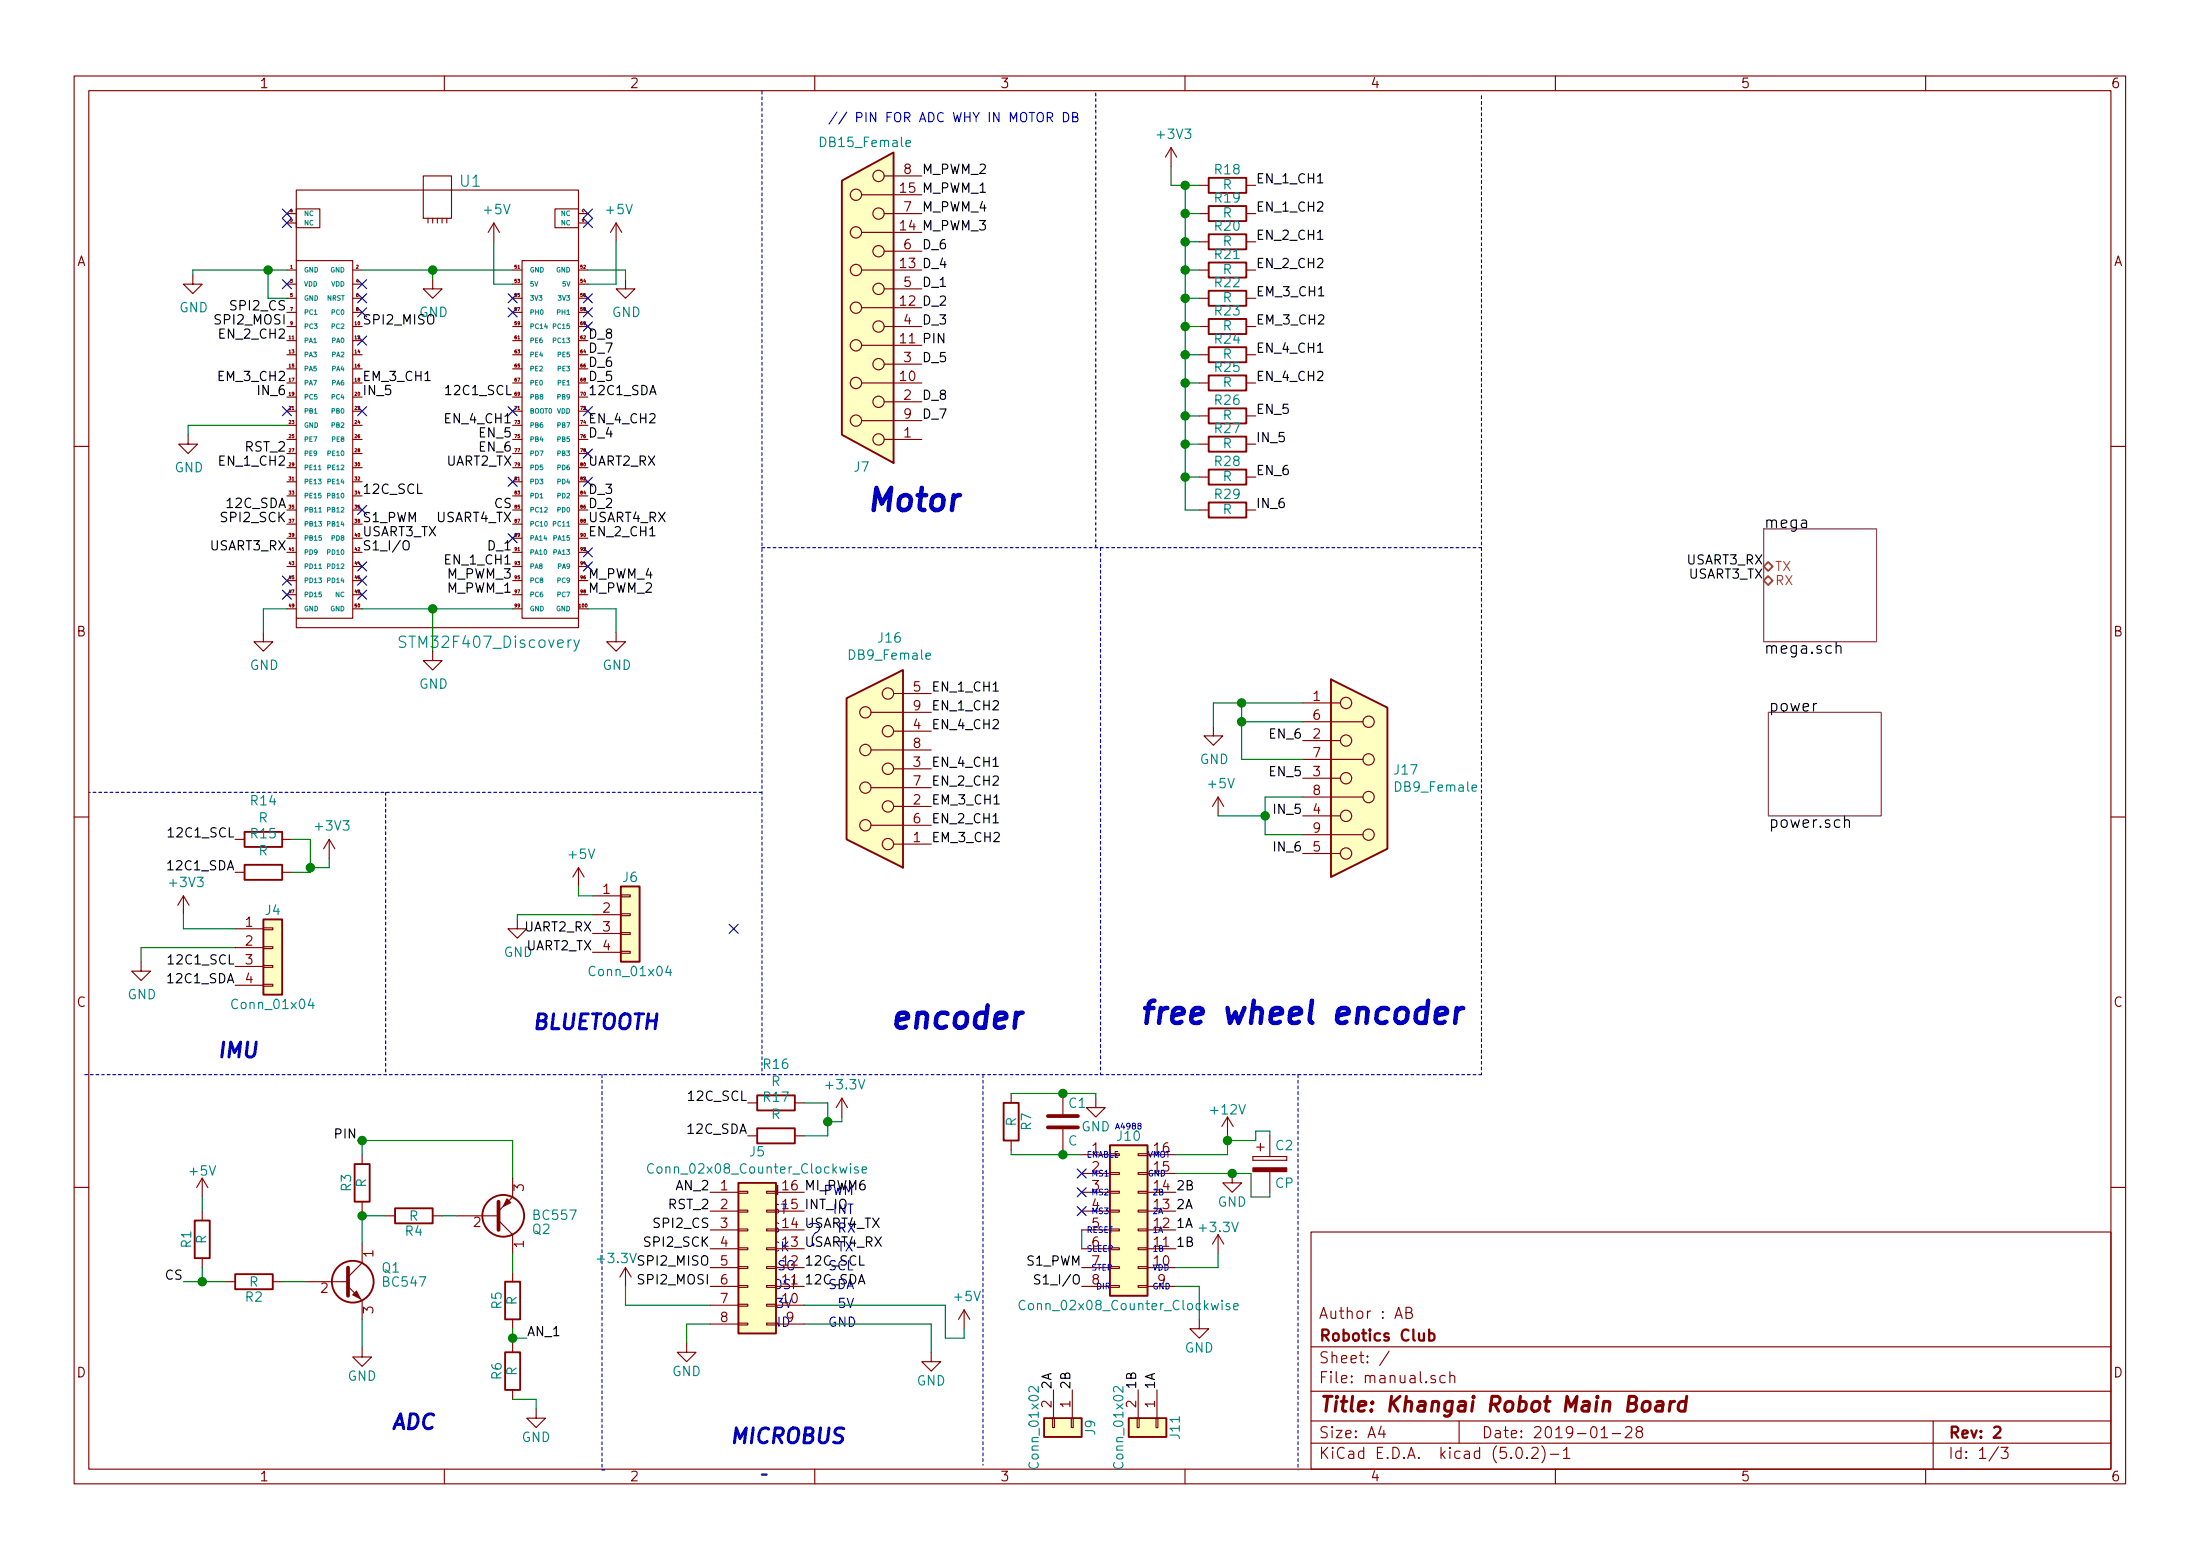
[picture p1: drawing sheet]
<svg xmlns="http://www.w3.org/2000/svg" width="297mm" height="210mm" viewBox="0 0 297 210" stroke-linecap="round" stroke-linejoin="round" font-family="sans-serif">
<g fill="none" stroke="#840000" stroke-width=".15">
<path d="M10 10.3h277v189.9h-277zM12 12.2h273v186.1h-273zM60 10.3v1.9M110 10.3v1.9M158.1 19.9l-.7 1.3M158.1 19.9v2.6M158.1 19.9l.8 1.3M160 10.3v1.9M210 10.3v1.9M260 10.3v1.9M26 37.1v1.2h1.3l-1.3 1.3-1.2-1.3h1.2M38.7 36.4h1.3"/>
<path d="M38.7 38.3h1.3M38.7 28.8h1.3M38.7 30.1h1.3M40 35.2h7.6v48.2h-7.6zM40 28.2h3.2v2.5h-3.2zM40 35.2v-9.6h38.1v9.6M47.6 36.4h1.3M47.6 38.3h1.3M57.1 23.7h3.9v5.8h-3.9zM57.8 29.5v.6M58.4 37.7v1.3h1.3l-1.3 1.3-1.3-1.3h1.3M58.4 29.5v.6"/>
<path d="M59.1 29.5v.6M59.7 29.5v.6M60.3 29.5v.6M66.7 30.1l-.8 1.3M66.7 30.1v2.5M66.7 30.1l.7 1.3M69.2 36.4h1.3M69.2 38.3h1.3M70.5 35.2h7.6v48.2h-7.6zM74.9 28.2h3.2v2.5h-3.2zM78.1 36.4h1.3M78.1 38.3h1.3"/>
<path d="M78.1 28.8h1.3M78.1 30.1h1.3M83.2 30.1l-.8 1.3M83.2 30.1v2.5M83.2 30.1l.7 1.3M84.5 37.7v1.3h1.2l-1.2 1.3-1.3-1.3h1.3M116.3 36.4h8.2M116.3 26.3h8.2M116.3 31.4h8.2M119.4 28.8h5.1M119.4 23.7h5.1M119.4 33.9h5.1"/>
<path d="M119.4 39h5.1M161.9 36.4h1.3M161.9 28.8h1.3M161.9 25h1.3M161.9 32.6h1.3M168.3 36.4h1.2M168.3 28.8h1.2M168.3 25h1.2M168.3 32.6h1.2M25.4 58.7v1.2h1.3l-1.3 1.3-1.3-1.3h1.3M38.7 44.1h1.3M38.7 46h1.3"/>
<path d="M38.7 47.9h1.3M38.7 49.8h1.3M38.7 51.7h1.3M38.7 53.6h1.3M38.7 55.5h1.3M38.7 57.4h1.3M38.7 59.3h1.3M38.7 40.3h1.3M38.7 42.2h1.3M47.6 44.1h1.3M47.6 46h1.3M47.6 47.9h1.3"/>
<path d="M47.6 49.8h1.3M47.6 51.7h1.3M47.6 53.6h1.3M47.6 55.5h1.3M47.6 57.4h1.3M47.6 59.3h1.3M47.6 40.3h1.3M47.6 42.2h1.3M69.2 44.1h1.3M69.2 46h1.3M69.2 47.9h1.3M69.2 49.8h1.3"/>
<path d="M69.2 51.7h1.3M69.2 53.6h1.3M69.2 55.5h1.3M69.2 57.4h1.3M69.2 59.3h1.3M69.2 40.3h1.3M69.2 42.2h1.3M78.1 44.1h1.3M78.1 46h1.3M78.1 47.9h1.3M78.1 49.8h1.3M78.1 51.7h1.3"/>
<path d="M78.1 53.6h1.3M78.1 55.5h1.3M78.1 57.4h1.3M78.1 59.3h1.3M78.1 40.3h1.3M78.1 42.2h1.3M116.3 51.7h8.2M116.3 41.5h8.2M116.3 46.6h8.2M116.3 56.8h8.2M119.4 44.1h5.1M119.4 59.3h5.1"/>
<path d="M119.4 49.1h5.1M119.4 54.2h5.1M161.9 44.1h1.3M161.9 47.9h1.3M161.9 51.7h1.3M161.9 40.3h1.3M161.9 56.1h1.3M161.9 59.9h1.3M168.3 44.1h1.2M168.3 47.9h1.2M168.3 51.7h1.2M168.3 40.3h1.2"/>
<path d="M168.3 56.1h1.2M168.3 59.9h1.2M10 60.2h2M38.7 61.2h1.3M38.7 63.1h1.3M38.7 65h1.3M38.7 66.9h1.3M38.7 68.8h1.3M38.7 70.7h1.3M38.7 72.6h1.3M38.7 74.5h1.3M38.7 76.4h1.3"/>
<path d="M38.7 78.4h1.3M47.6 61.2h1.3M47.6 63.1h1.3M47.6 65h1.3M47.6 66.9h1.3M47.6 68.8h1.3M47.6 70.7h1.3M47.6 72.6h1.3M47.6 74.5h1.3M47.6 76.4h1.3M47.6 78.4h1.3M69.2 61.2h1.3"/>
<path d="M69.2 63.1h1.3M69.2 65h1.3M69.2 66.9h1.3M69.2 68.8h1.3M69.2 70.7h1.3M69.2 72.6h1.3M69.2 74.5h1.3M69.2 76.4h1.3M69.2 78.4h1.3M78.1 61.2h1.3M78.1 63.1h1.3M78.1 65h1.3"/>
<path d="M78.1 66.9h1.3M78.1 68.8h1.3M78.1 70.7h1.3M78.1 72.6h1.3M78.1 74.5h1.3M78.1 76.4h1.3M78.1 78.4h1.3M161.9 68.8h1.3M161.9 64.4h1.3M168.3 68.8h1.2M168.3 64.4h1.2M285 60.2h2"/>
<path d="M35.6 85.3v1.3h1.2l-1.2 1.3-1.3-1.3h1.3M38.7 82.2h1.3M38.7 80.3h1.3M40 83.4v1.3h38.1v-1.3M47.6 82.2h1.3M47.6 80.3h1.3M58.4 87.9v1.2h1.3l-1.3 1.3-1.3-1.3h1.3M69.2 82.2h1.3M69.2 80.3h1.3M78.1 82.2h1.3M78.1 80.3h1.3M83.2 85.3v1.3h1.3l-1.3 1.3-1.3-1.3h1.3"/>
<path d="M117.6 96.1h8.1M120.6 93.6h5.1M120.6 98.7h5.1M163.8 98v1.3h1.3l-1.3 1.3-1.2-1.3h1.2M175.9 99.9h5.1M175.9 97.4h8.1M175.9 94.9h5.1M10 110.3h2M31.7 113.3h1.3M31.7 117.7h1.3M38.1 113.3h1.3M38.1 117.7h1.3"/>
<path d="M44.4 113.3l-.7 1.2M44.4 113.3v2.5M44.4 113.3l.8 1.2M78.1 117.1l-.8 1.3M78.1 117.1v2.5M78.1 117.1l.8 1.3M117.6 101.2h8.1M117.6 106.3h8.1M117.6 111.4h8.1M120.6 103.8h5.1M120.6 108.8h5.1M120.6 113.9h5.1"/>
<path d="M164.5 107.6v2.5M164.5 107.6l-.8 1.2M164.5 107.6l.7 1.2M175.9 115.2h5.1M175.9 112.6h8.1M175.9 110.1h5.1M175.9 107.6h8.1M175.9 105h5.1M175.9 102.5h8.1M285 110.3h2M19 129.8v1.3h1.3l-1.3 1.2-1.2-1.2h1.2M24.8 120.9l-.8 1.3"/>
<path d="M24.8 120.9v2.5M24.8 120.9l.7 1.3M31.7 125.3h3.9M31.7 127.9h3.9M31.7 130.4h3.9M31.7 133h3.9M35.6 132.8h1.2v.3h-1.2zM35.6 130.3h1.2v.3h-1.2zM35.6 127.8h1.2v.2h-1.2zM35.6 125.2h1.2v.3h-1.2zM69.8 124.1v1.2h1.3l-1.3 1.3-1.2-1.3h1.2M80 120.9h3.8"/>
<path d="M80 123.4h3.8M80 126h3.8M80 128.5h3.8M83.8 128.4h1.3v.2h-1.3zM83.8 125.9h1.3v.2h-1.3zM83.8 123.3h1.3v.3h-1.3zM83.8 120.8h1.3v.2h-1.3zM27.3 159v2.5M27.3 159l-.8 1.3M27.3 159l.8 1.3M48.9 155.8v1.3M69.2 159v2.5l-1.9 1.9"/>
<path d="M101 148.8h1.2M101 153.3h1.2M107.3 148.8h1.3M107.3 153.3h1.3M113.7 148.2l-.8 1.3M113.7 148.2v2.5M113.7 148.2l.7 1.3M136.5 147.6v1.2M136.5 153.9v1.3M143.5 147.6v2.8M143.5 152.4v2.8M146 155.8h3.9"/>
<path d="M146 158.4h3.9M148 148.2v1.3h1.2l-1.2 1.2-1.3-1.2h1.3M149.9 158.2h1.2v.3h-1.2zM153.7 158.2h1.2v.3h-1.2zM153.7 155.7h1.2v.3h-1.2zM154.9 155.8h3.8M154.9 158.4h3.8M165.7 150.7l-.7 1.3M165.7 150.7v2.6M165.7 150.7l.8 1.3M166.4 158.4v1.2h1.2l-1.2 1.3-1.3-1.3h1.3M169.2 156.1v.5z"/>
<path d="M169.2 156.6h4.5zM169.2 156.1h4.5zM169.7 154.8h1M170.2 154.3v1M171.4 153.3v2.8M171.4 158.1v2.8M173.7 156.1v.5zM10 160.2h2M27.3 163.4v1.3M27.3 169.8v1.3M30.5 173h1.2M36.8 173h1.3"/>
<path d="M41.3 173h5.7M47 173.6l1.9 1.9v2.5M48.9 167.9v2.5l-1.9 1.9M48.9 162.2v1.2M52.1 164.1h1.2M58.4 164.1h1.3M61.6 164.1h5.7M67.3 164.7l1.9 1.9v2.6M69.2 171.7v1.3M69.2 178v1.3M84.5 171.1l-.8 1.2M84.5 171.1v2.5"/>
<path d="M84.5 171.1l.7 1.2M95.9 171.1h3.8M95.9 168.5h3.8M95.9 166h3.8M95.9 163.4h3.8M95.9 160.9h3.8M95.9 173.6h3.8M95.9 176.1h3.8M95.9 178.7h3.8M99.7 178.6h1.3v.2h-1.3zM99.7 176h1.3v.3h-1.3zM99.7 173.5h1.3v.2h-1.3z"/>
<path d="M99.7 170.9h1.3v.3h-1.3zM99.7 168.4h1.3v.3h-1.3zM99.7 165.9h1.3v.2h-1.3zM99.7 163.3h1.3v.3h-1.3zM99.7 160.8h1.3v.2h-1.3zM104.8 171.1h3.8M104.8 168.5h3.8M104.8 166h3.8M104.8 163.4h3.8M104.8 160.9h3.8M104.8 173.6h3.8M104.8 176.1h3.8"/>
<path d="M104.8 178.7h3.8M130.2 176.8l-.8 1.2M130.2 176.8v2.5M130.2 176.8l.7 1.2M146 171.1h3.9M146 168.5h3.9M146 166h3.9M146 163.4h3.9M146 160.9h3.9M146 173.6h3.9M149.9 173.5h1.2v.2h-1.2zM149.9 170.9h1.2v.3h-1.2z"/>
<path d="M149.9 168.4h1.2v.3h-1.2zM149.9 165.9h1.2v.2h-1.2zM149.9 163.3h1.2v.3h-1.2zM149.9 160.8h1.2v.2h-1.2zM153.7 173.5h1.2v.2h-1.2zM153.7 170.9h1.2v.3h-1.2zM153.7 168.4h1.2v.3h-1.2zM153.7 165.9h1.2v.2h-1.2zM153.7 163.3h1.2v.3h-1.2zM153.7 160.8h1.2v.2h-1.2zM154.9 171.1h3.8M154.9 168.5h3.8"/>
<path d="M154.9 166h3.8M154.9 163.4h3.8M154.9 160.9h3.8M154.9 173.6h3.8M161.9 178v1.3h1.3l-1.3 1.3-1.2-1.3h1.2M164.5 166.6l-.8 1.3M164.5 166.6v2.6M164.5 166.6l.7 1.3M177 166.3h108v32h-108zM188.3 177.9l.5-1.5 .5 1.5M189.8 177.1h.5a.36 .36 0 0 0 .3-.3 .36 .36 0 0 0-.3-.4h-.5v1.5h.6a.4 .4 0 0 0 .3-.4 .4 .4 0 0 0-.4-.4M285 160.2h2"/>
<path d="M48.9 181.9v1.2h1.3l-1.3 1.3-1.3-1.3h1.3M60 198.3v1.9M69.2 181.2v1.3M69.2 187.6v1.2M72.4 190.1v1.3h1.3l-1.3 1.3-1.3-1.3h1.3M92.7 181.2v1.3h1.3l-1.3 1.3-1.3-1.3h1.3M110 198.3v1.9M125.7 182.5v1.3h1.3l-1.3 1.2-1.2-1.2h1.2M142.1 191.4h.3v1.3h-.3zM142.2 187.6v3.8M144.7 191.4h.2v1.3h-.2zM144.8 187.6v3.8"/>
<path d="M153.5 191.4h.3v1.3h-.3zM153.7 187.6v3.8M156.1 191.4h.2v1.3h-.2zM156.2 187.6v3.8M160 198.3v1.9M177 194.8h108M177 191.8h108M177 187.8h108M177 181.8h108M186.5 192.5l-.4 1h1M186.8 193v1M187.6 182.3l-1.3 2"/>
<path d="M193.8 185.7a.37 .37 0 0 0-.6 .1v.1a.54 .54 0 0 0 .6 .3v.3l-.2 .1-.4-.1M195.1 185.7a.48 .48 0 0 0-.6 0l-.1 .2 .1 .6a.48 .48 0 0 0 .6 0M195.8 185.7a.41 .41 0 0 1 .6 .1v.8M195.8 185.1v1.5M197 191.8v3M204.8 195.5a.35 .35 0 0 1 .4-.2 .35 .35 0 0 1 .3 .3 .78 .78 0 0 1-.4 1.2 .87 .87 0 0 1-.3-1.3zM206.2 196.7v.1l-.1-.1h.1v.1M206.8 195.5l.2-.2h.4a.41 .41 0 0 1 .2 .7l-.8 .8h.9M208.2 195.1a1.71 1.71 0 0 1 0 2.3M209.3 196.3h1.2M210 198.3v1.9M211.1 195.8l.3-.3 .1-.2v1.5"/>
<path d="M211.1 196.8h.9M216.2 194h.8M217.7 193.5h1.1M219.5 192.7l.2-.2h.3a.41 .41 0 0 1 .3 .7l-.9 .8h.9M221.2 193.2l-.3-.3 .3-.4a.47 .47 0 0 1 .6 .3l-.2 .3-.4 .1a.48 .48 0 0 0-.2 .7 .48 .48 0 0 0 .8-.2l-.1-.4-.2-.1M260 198.3v1.9M261 191.8v6.5M269.8 195.2l-1.2 2M270.2 195.3h.9l-.5 .6 .4 .1 .1 .2-.1 .5-.2 .1h-.4l-.2-.1"/>
<circle cx="115.6" cy="26.3" r=".76"/>
<circle cx="115.6" cy="36.4" r=".76"/>
<circle cx="115.6" cy="31.4" r=".76"/>
<circle cx="118.6" cy="33.9" r=".76"/>
<circle cx="118.6" cy="28.8" r=".76"/>
<circle cx="118.6" cy="39" r=".76"/>
<circle cx="118.6" cy="23.7" r=".76"/>
<circle cx="115.6" cy="46.6" r=".76"/>
<circle cx="115.6" cy="51.7" r=".76"/>
<circle cx="115.6" cy="41.5" r=".76"/>
<circle cx="115.6" cy="56.8" r=".76"/>
<circle cx="118.6" cy="49.1" r=".76"/>
<circle cx="118.6" cy="59.3" r=".76"/>
<circle cx="118.6" cy="44.1" r=".76"/>
<circle cx="118.6" cy="54.2" r=".76"/>
<circle cx="116.8" cy="96.1" r=".76"/>
<circle cx="119.9" cy="93.6" r=".76"/>
<circle cx="119.9" cy="98.7" r=".76"/>
<circle cx="181.7" cy="99.9" r=".76"/>
<circle cx="181.7" cy="94.9" r=".76"/>
<circle cx="184.8" cy="97.4" r=".76"/>
<circle cx="116.8" cy="101.2" r=".76"/>
<circle cx="116.8" cy="111.4" r=".76"/>
<circle cx="116.8" cy="106.3" r=".76"/>
<circle cx="119.9" cy="103.8" r=".76"/>
<circle cx="119.9" cy="113.9" r=".76"/>
<circle cx="119.9" cy="108.8" r=".76"/>
<circle cx="181.7" cy="105" r=".76"/>
<circle cx="181.7" cy="110.1" r=".76"/>
<circle cx="181.7" cy="115.2" r=".76"/>
<circle cx="184.8" cy="112.6" r=".76"/>
<circle cx="184.8" cy="102.5" r=".76"/>
<circle cx="184.8" cy="107.6" r=".76"/>
</g>
<path d="M193 179.4v1.5M193 180l.4-.1 .3 .3-.1 .6-.2 .1-.4-.1M269.2 192.7l.3-.2 .5 .1a.37 .37 0 0 1 0 .6l-.8 .8h.9" fill="none" stroke="#840000" stroke-width=".3"/>
<path d="M221.9 189.3a.51 .51 0 0 1 .5-.2 .51 .51 0 0 1 .4 .4v.6a.56 .56 0 0 1-.6 .4 .56 .56 0 0 1-.5-.4l.1-.6zM223.7 189.2l.2-.1 .6 .1 .1 .2-.2 1M224.5 189.6l-.2 .1h-.4a.4 .4 0 0 0-.4 .3 .4 .4 0 0 0 .2 .4h.5l.2-.1M225.6 189.1l-.2 1.3M226.1 189.1a.54 .54 0 0 0-.6 .4M227.6 189.2a.68 .68 0 0 0-1 .3v.6l.1 .2 .2 .1 .6-.1M227.7 188.4l-.2 2" fill="none" stroke="#840000" stroke-width=".41"/>
<path d="M43 63.4h.4M43.1 69.1h.3M43.1 76.7h.3" fill="none" stroke="#008484" stroke-width=".14"/>
<g fill="none" stroke="#008484" stroke-width=".15">
<path d="M122.3 19.3l.6-.1v-.2l-.4-.1-.2 .2 .1 .6h.5M77.5 86.4l.4 1M78.2 86.4l-.5 1.3-.2 .2M41.9 134.8l-.3 .9h.8M42.2 135.3v.8M90.2 130.3l-.3 .9h.8M90.5 130.8v.9M88.2 157.2a.52 .52 0 0 0-.6 0 .52 .52 0 0 0-.2 .6 .47 .47 0 0 0 .3 .5 .47 .47 0 0 0 .5-.1M115.8 157.5a.32 .32 0 0 0-.4 .2v.1l.3 .1 .2 .2-.2 .2h-.3M116.4 157.9l.6-.1-.1-.3h-.3l-.2 .2 .1 .6h.4M138.4 175.6a.52 .52 0 0 0-.6 0 .52 .52 0 0 0-.2 .6 .47 .47 0 0 0 .2 .5 .47 .47 0 0 0 .6-.1M166 176a.32 .32 0 0 0-.5 .1l.1 .2h.3l.2 .2-.2 .3-.4-.1"/>
<path d="M166.6 176.3l.6-.1-.1-.2-.3-.1-.2 .2v.6h.5M140.2 187.1v.8l-.7-.7-.2-.1-.3 .1-.1 .1v.3l.1 .2M151.6 187.1v.8l-.7-.7-.2-.1-.2 .1-.2 .1v.3l.2 .2"/>
</g>
<path d="M238.1 71.4h15.3v15.2h-15.3zM238.8 96.1h15.2v14h-15.2z" fill="none" stroke="#840084" stroke-width=".15"/>
<g fill="none" stroke="#000" stroke-width=".15">
<path d="M177.9 24.7h.7M177.9 32.3h.7M60.2 52.4l.3-.4v1.3M60.2 53.3h.7M177.9 47.5h.7M54.5 73.1a.42 .42 0 0 1 .7 0 .83 .83 0 0 1-.3 1.1h-.3a.93 .93 0 0 1-.1-1.1zM87.7 72.3h.7M134.1 93.3h.7M245.3 94.9a.37 .37 0 0 0-.4 .3M247.9 87.3a.41 .41 0 0 1 .7 0v.9M22.7 112.1l.4-.4v1.2M22.7 112.9h.7"/>
<path d="M134.1 111h.7M134.1 103.4h.7M249 110.8a.41 .41 0 0 1 .7 0v.9M249 110.1v1.6M22.7 129.2l.4-.4v1.3M22.7 130.1h.7M140.4 172.1l-.5-.1-.2 .3 .1 .3 .5 .1 .1 .2-.1 .3a.57 .57 0 0 1-.6 0"/>
</g>
<g fill="#ffffc2" stroke="#ffffc2" stroke-width=".14">
<path d="M35.6 124.1h2.5v10.1h-2.5z"/>
<path d="M83.8 119.6h2.6v10.2h-2.6z"/>
<path d="M113.7 24.4l6.9-3.8v41.9l-6.9-3.8z"/>
<path d="M149.9 154.6h5v20.3h-5z"/>
<path d="M141 191.4h5v2.5h-5z"/>
<path d="M152.4 191.4h5.1v2.5h-5.1z"/>
<path d="M114.3 94.2l7.6-3.8v26.7l-7.6-3.8z"/>
<path d="M179.7 91.7l7.6 3.8v19l-7.6 3.9z"/>
<path d="M99.7 159.6h5.1v20.4h-5.1z"/>
</g>
<g fill="none" stroke="#840000" stroke-width=".25">
<path d="M113.7 24.4l6.9-3.8v41.9l-6.9-3.8zM163.2 24h5.1v2h-5.1zM163.2 27.8h5.1v2h-5.1zM163.2 31.6h5.1v2h-5.1zM163.2 35.4h5.1v2.1h-5.1zM163.2 39.2h5.1v2.1h-5.1zM163.2 43h5.1v2.1h-5.1zM163.2 46.9h5.1v2h-5.1zM163.2 50.7h5.1v2h-5.1zM163.2 55.1h5.1v2h-5.1zM163.2 58.9h5.1v2.1h-5.1zM163.2 63.4h5.1v2h-5.1z"/>
<path d="M163.2 67.8h5.1v2h-5.1zM114.3 94.2l7.6-3.8v26.7l-7.6-3.8zM179.7 91.7l7.6 3.8v19l-7.6 3.9zM33 112.3h5.1v2h-5.1zM33 116.7h5.1v2h-5.1zM83.8 119.6h2.6v10.2h-2.6zM35.6 124.1h2.5v10.1h-2.5zM47.9 157.1h2v5.1h-2zM99.7 159.6h5.1v20.4h-5.1zM102.2 147.8h5.1v2.1h-5.1zM102.2 152.3h5.1v2h-5.1zM135.5 148.8h2v5.1h-2z"/>
<path d="M149.9 154.6h5v20.3h-5zM26.3 164.7h2v5.1h-2zM31.7 172h5.1v2h-5.1zM53.3 163.1h5.1v2h-5.1zM68.2 173h2v5h-2zM68.2 182.5h2v5.1h-2zM141 191.4h5v2.5h-5zM152.4 191.4h5.1v2.5h-5.1z"/>
<circle cx="47.6" cy="173" r="2.82"/>
<circle cx="67.9" cy="164.1" r="2.82"/>
</g>
<path d="M141.5 152.1h4M141.5 150.6h4M47 171.1v3.8M67.3 162.2v3.8" fill="none" stroke="#840000" stroke-width=".51"/>
<g fill="#840000" stroke="#840000" stroke-width=".15">
<path d="M47.6 174.7l.5-.5 .5 1.1z"/>
<path d="M68.5 161.8l.5 .5-1.1 .5z"/>
<path d="M169.2 157.6h4.5v.5h-4.5z"/>
</g>
<path d="M102.9 199h.6" fill="none" stroke="#000084" stroke-width=".3"/>
<g fill="none" stroke="#008400" stroke-width=".15">
<path d="M36.2 36.4v3.9M38.7 36.4h-12.7v.7M48.9 36.4h20.3M58.4 36.4v1.3M66.7 32.6v5.7h2.5M79.4 36.4h5.1v1.3M83.2 32.6v5.7h-3.8M158.1 22.5v2.5h3.8M160 36.4h1.9M160 25v43.8h1.9M160 32.6h1.9M160 28.8h1.9"/>
<path d="M38.7 57.4h-13.3v1.3M160 59.9h1.9M160 56.1h1.9M160 51.7h1.9M160 47.9h1.9M160 44.1h1.9M160 40.3h1.9M160 64.4h1.9M38.7 82.2h-3.1v3.1M48.9 82.2h20.3M58.4 82.2v5.7M79.4 82.2h3.8v3.1"/>
<path d="M167.6 94.9v7.6h8.3M167.6 97.4h8.3M175.9 94.9h-12.1v3.1M39.4 113.3h2.5v4.4h-2.5M44.4 115.8v1.3h-2.5M78.1 119.6v1.3h1.9M164.5 110.1h6.3M175.9 107.6h-5.1v5h5.1M24.8 123.4v1.9h6.9M31.7 127.9h-12.7v1.9M80 123.4h-10.2v.7M48.3 153.9h20.9v5.1"/>
<path d="M48.9 153.9v1.9M108.6 148.8h3.2v4.5h-3.2M113.7 150.7v.7h-1.9M136.5 155.2v.6h9.5M136.5 147.6h11.5v.6M143.5 155.2v.6M158.7 158.4h10.2v3.1h2.5v-.6M165.7 153.3v2.5h-7M171.4 153.3v-.7h-1.9v1.3h-3.8M24.8 173h5.7M27.3 161.5v1.9M27.3 171.1v1.9"/>
<path d="M38.1 173h3.2M48.9 163.4v4.5M48.9 178v3.9M48.9 164.1h3.2M59.7 164.1h1.9M69.2 169.2v2.5M69.2 179.3v1.9M84.5 173.6v2.5h11.4M95.9 178.7h-3.2v2.5M108.6 176.1h19v4.5h2.6v-1.3M108.6 178.7h17.1v3.8M146 166v2.5"/>
<path d="M158.7 173.6h3.2v4.4M164.5 169.2v1.9h-5.8M69.2 188.8h3.2v1.3M69.2 180.6h1.9"/>
</g>
<g fill="#008400" stroke="#008400" stroke-width=".25">
<circle cx="69.2" cy="180.6" r=".51"/>
<circle cx="27.3" cy="173" r=".51"/>
<circle cx="48.9" cy="164.1" r=".51"/>
<circle cx="48.9" cy="153.9" r=".51"/>
<circle cx="166.4" cy="158.4" r=".51"/>
<circle cx="165.7" cy="153.9" r=".51"/>
<circle cx="143.5" cy="147.6" r=".51"/>
<circle cx="143.5" cy="155.8" r=".51"/>
<circle cx="58.4" cy="36.4" r=".51"/>
<circle cx="36.2" cy="36.4" r=".51"/>
<circle cx="58.4" cy="82.2" r=".51"/>
<circle cx="111.8" cy="151.4" r=".51"/>
<circle cx="41.9" cy="117.1" r=".51"/>
<circle cx="170.8" cy="110.1" r=".51"/>
<circle cx="167.6" cy="94.9" r=".51"/>
<circle cx="167.6" cy="97.4" r=".51"/>
<circle cx="160" cy="25" r=".51"/>
<circle cx="160" cy="64.4" r=".51"/>
<circle cx="160" cy="59.9" r=".51"/>
<circle cx="160" cy="56.1" r=".51"/>
<circle cx="160" cy="51.7" r=".51"/>
<circle cx="160" cy="47.9" r=".51"/>
<circle cx="160" cy="44.1" r=".51"/>
<circle cx="160" cy="40.3" r=".51"/>
<circle cx="160" cy="36.4" r=".51"/>
<circle cx="160" cy="32.6" r=".51"/>
<circle cx="160" cy="28.8" r=".51"/>
</g>
<path d="M102.9 12.3v132.7M200 12.9v132.1M102.9 73.9h97.1M148 73.9v-61.6M148.6 73.9v71.1M52.1 106.9v38.1M102.9 106.9h-90.8M11.4 145h188.6M81.3 145v53.4M132.7 145v52.7M175.3 145v53.4M81.3 198.4h.6" fill="none" stroke="#0000c2" stroke-width=".15" stroke-dasharray=".4 .4"/>
<path d="M153.8 151.9l-.2-.1 .2-.2 .2 .1v.2a.28 .28 0 0 0-.3 .1 .28 .28 0 0 0 0 .3h.3l.1-.1v-.1l-.2-.2M155.1 155.4l.2 .8 .3-.8M149.1 163h.5l-.2 .3h.2v.2v.3l-.5-.1M149.2 160.5h.3l.1 .2-.5 .6h.5M156.2 173.2a.37 .37 0 0 0-.4 .4 .37 .37 0 0 0 .4 .3l.1-.3h-.2" fill="none" stroke="#0000c2" stroke-width=".14"/>
<g fill="none" stroke="#000084" stroke-width=".15">
<path d="M38.1 28.2l1.2 1.2M38.1 29.5l1.2 1.2M38.1 37.7l1.2 1.3M39.3 28.2l-1.2 1.2M39.3 29.5l-1.2 1.2M39.3 37.7l-1.2 1.3M48.3 37.7l1.2 1.3M48.3 39.6l1.2 1.3M49.5 37.7l-1.2 1.3M49.5 39.6l-1.2 1.3M68.6 39.6l1.2 1.3M69.8 39.6l-1.2 1.3"/>
<path d="M78.8 28.2l1.2 1.2M78.8 29.5l1.2 1.2M78.8 39.6l1.2 1.3M80 28.2l-1.2 1.2M80 29.5l-1.2 1.2M80 39.6l-1.2 1.3M38.1 54.9l1.2 1.2M39.3 54.9l-1.2 1.2M48.3 54.9l1.2 1.2M48.3 41.5l1.2 1.3M48.3 45.4l1.2 1.2M49.5 54.9l-1.2 1.2"/>
<path d="M49.5 41.5l-1.2 1.3M49.5 45.4l-1.2 1.2M68.6 41.5l1.2 1.3M68.6 54.9l1.2 1.2M69.8 41.5l-1.2 1.3M69.8 54.9l-1.2 1.2M78.8 41.5l1.2 1.3M78.8 54.9l1.2 1.2M78.8 43.5l1.2 1.2M80 41.5l-1.2 1.3M80 54.9l-1.2 1.2M80 43.5l-1.2 1.2"/>
<path d="M38.1 77.7l1.2 1.3M38.1 79.6l1.2 1.3M39.3 77.7l-1.2 1.3M39.3 79.6l-1.2 1.3M48.3 79.6l1.2 1.3M48.3 68.2l1.2 1.2M48.3 75.8l1.2 1.3M48.3 77.7l1.2 1.3M49.5 79.6l-1.2 1.3M49.5 68.2l-1.2 1.2M49.5 75.8l-1.2 1.3M49.5 77.7l-1.2 1.3"/>
<path d="M68.6 64.4l1.2 1.2M68.6 72l1.2 1.2M69.8 64.4l-1.2 1.2M69.8 72l-1.2 1.2M78.8 75.8l1.2 1.3M78.8 64.4l1.2 1.2M78.8 60.6l1.2 1.2M78.8 73.9l1.2 1.3M80 75.8l-1.2 1.3M80 64.4l-1.2 1.2M80 60.6l-1.2 1.2M80 73.9l-1.2 1.3"/>
<path d="M98.5 124.7l1.2 1.3M99.7 124.7l-1.2 1.3M145.4 157.8l1.3 1.2M146.7 157.8l-1.3 1.2M145.4 160.3l1.3 1.2M145.4 162.8l1.3 1.3M146.7 160.3l-1.3 1.2M146.7 162.8l-1.3 1.3"/>
</g>
<path d="M238.1 76.4l.6-.6 .6 .6-.6 .7zM238.7 77.7l.6 .7-.6 .6-.6-.6z" fill="none" stroke="#848400" stroke-width=".25"/>
<path d="M141.4 15.8h.6l.1-.2v-.3l-.2-.1h-.5v1.2M141.7 15.8l.4 .6M143.6 15.2a.63 .63 0 0 1 .7 .6 .63 .63 0 0 1-.7 .6zM144.8 15.8h.5l.1-.1v-.4l-.1-.1h-.5v1.2h.5l.2-.1v-.3l-.1-.2h-.1" fill="none" stroke="#0000c2" stroke-width=".15"/>
<path d="M193.9 137.1l1.4-.4 .1-.2-.1-.3-.3-.2h-.6l-.3 .2-.1 .3-.2 1.1 .1 .3 .3 .1h.5l.3-.1M196.7 136l-.2 2M197.6 136a.88 .88 0 0 0-1 .6" fill="none" stroke="#0000c2" stroke-width=".61"/>
<g font-size="4.2" fill="#0000c2">
<text x="116.8" y="69">Motor</text>
<text x="120" y="138.8">encoder</text>
<text x="153.7" y="138.2">free wheel encoder</text>
</g>
<text font-size="4.2" fill="#840000" x="108.6" y="168.3">?</text>
<g font-size="2.8" fill="#0000c2">
<text x="29.2" y="142.7">IMU</text>
<text x="71.8" y="138.9">BLUETOOTH</text>
<text x="52.7" y="192.9">ADC</text>
<text x="98.4" y="194.8">MICROBUS</text>
</g>
<text font-size="2.8" fill="#840000" x="178" y="190.5">Title: Khangai Robot Main Board</text>
<g font-size="2.1" fill="#008484">
<text x="62.2" y="25.2">U1</text>
<text x="54.5" y="87.4">STM32F407_Discovery</text>
</g>
<g font-size="2.1">
<text x="238.1" y="71.3">mega</text>
<text x="238.1" y="88.2">mega.sch</text>
<text x="238.8" y="96">power</text>
<text x="238.8" y="111.7">power.sch</text>
</g>
<g font-size="2.1" fill="#840000">
<text x="178" y="178">Author : AB</text>
<text x="178" y="184">Sheet: /</text>
<text x="178" y="181">Robotics Club</text>
<text x="178" y="186.7">File: manual.sch</text>
<text x="178" y="196.9">KiCad E.D.A. kicad (5.0.2)-1</text>
<text x="178" y="194.1">Size: A4</text>
<text x="200" y="194.1">Date: 2019-01-28</text>
<text x="263" y="194.1">Rev: 2</text>
<text x="263" y="196.9">Id: 1/3</text>
</g>
<g font-size="1.8" fill="#840000">
<text x="35" y="11.9">1</text>
<text x="85" y="11.9">2</text>
<text x="135" y="11.9">3</text>
<text x="185" y="11.9">4</text>
<text x="235" y="11.9">5</text>
<text x="285" y="11.9">6</text>
<text x="122.1" y="23.5">8</text>
<text x="122.1" y="28.6">7</text>
<text x="10.4" y="35.9">A</text>
<text x="122.1" y="33.6">6</text>
<text x="285.4" y="35.9">A</text>
<text x="122.1" y="38.7">5</text>
<text x="122.1" y="43.8">4</text>
<text x="121.6" y="51.4">10</text>
<text x="122.1" y="54">2</text>
<text x="122.1" y="48.9">3</text>
<text x="122.1" y="59">1</text>
<text x="122.1" y="56.5">9</text>
<text x="10.4" y="85.9">B</text>
<text x="285.4" y="85.9">B</text>
<text x="123.3" y="93.3">5</text>
<text x="123.3" y="95.9">9</text>
<text x="177.3" y="94.6">1</text>
<text x="123.3" y="98.4">4</text>
<text x="123.3" y="101">8</text>
<text x="177.3" y="99.7">2</text>
<text x="177.3" y="97.1">6</text>
<text x="123.3" y="103.5">3</text>
<text x="123.3" y="106">7</text>
<text x="177.3" y="104.8">3</text>
<text x="177.3" y="102.2">7</text>
<text x="177.3" y="107.3">8</text>
<text x="123.3" y="113.7">1</text>
<text x="123.3" y="108.6">2</text>
<text x="123.3" y="111.1">6</text>
<text x="177.3" y="109.8">4</text>
<text x="177.3" y="112.4">9</text>
<text x="177.3" y="114.9">5</text>
<text x="33.2" y="125.1">1</text>
<text x="81.4" y="120.6">1</text>
<text x="81.4" y="123.2">2</text>
<text x="81.4" y="125.7">3</text>
<text x="33.2" y="127.6">2</text>
<text x="33.2" y="130.2">3</text>
<text x="81.4" y="128.3">4</text>
<text x="10.4" y="135.9">C</text>
<text x="33.2" y="132.7">4</text>
<text x="285.4" y="135.9">C</text>
<text x="70.7" y="160.8" transform="rotate(-90 70.7 160.8)">3</text>
<text x="97.3" y="160.6">1</text>
<text x="105.7" y="160.6">16 MI_PWM6</text>
<text x="155.9" y="160.6">14</text>
<text x="155.9" y="158.1">15</text>
<text x="64" y="165.6">2</text>
<text x="97.3" y="163.2">2</text>
<text x="97.3" y="165.7">3</text>
<text x="105.7" y="165.7">14 USART4_TX</text>
<text x="105.7" y="163.2">15 INT_IO</text>
<text x="155.9" y="165.7">12</text>
<text x="155.9" y="163.2">13</text>
<text x="50.4" y="169.6" transform="rotate(-90 50.4 169.6)">1</text>
<text x="70.7" y="168.4" transform="rotate(-90 70.7 168.4)">1</text>
<text x="97.3" y="168.3">4</text>
<text x="97.3" y="170.8">5</text>
<text x="97.3" y="173.3">6</text>
<text x="105.7" y="173.3">11</text>
<text x="105.7" y="170.8">12</text>
<text x="105.7" y="168.3">13 USART4_RX</text>
<text x="155.9" y="170.8">10</text>
<text x="155.9" y="168.3">11</text>
<text x="43.3" y="174.5">2</text>
<text x="50.4" y="177.3" transform="rotate(-90 50.4 177.3)">3</text>
<text x="97.3" y="175.9">7</text>
<text x="97.3" y="178.4">8</text>
<text x="105.7" y="175.9">10</text>
<text x="106.2" y="178.4">9</text>
<text x="10.4" y="185.9">D</text>
<text x="285.4" y="185.9">D</text>
<text x="142" y="190" transform="rotate(-90 142 190)">2</text>
<text x="144.5" y="190" transform="rotate(-90 144.5 190)">1</text>
<text x="153.4" y="190" transform="rotate(-90 153.4 190)">2</text>
<text x="156" y="190" transform="rotate(-90 156 190)">1</text>
<text x="35" y="199.9">1</text>
<text x="85" y="199.9">2</text>
<text x="135" y="199.9">3</text>
<text x="185" y="199.9">4</text>
<text x="235" y="199.9">5</text>
<text x="285" y="199.9">6</text>
</g>
<g font-size="1.8" fill="#008484">
<text x="111" y="19.9">DB15_Female</text>
<text x="156.4" y="18.8">+3V3</text>
<text x="164.1" y="23.5">R18</text>
<text x="65.5" y="28.9">+5V</text>
<text x="82" y="28.9">+5V</text>
<text x="164.1" y="27.4">R19</text>
<text x="165.1" y="25.6">R</text>
<text x="165.1" y="29.4">R</text>
<text x="164.1" y="31.2">R20</text>
<text x="164.1" y="35">R21</text>
<text x="165.1" y="33.2">R</text>
<text x="164.1" y="38.8">R22</text>
<text x="165.1" y="37">R</text>
<text x="165.1" y="40.8">R</text>
<text x="24.2" y="42.2">GND</text>
<text x="56.6" y="42.8">GND</text>
<text x="82.6" y="42.8">GND</text>
<text x="164.1" y="42.6">R23</text>
<text x="164.1" y="46.4">R24</text>
<text x="165.1" y="44.6">R</text>
<text x="164.1" y="50.2">R25</text>
<text x="165.1" y="48.4">R</text>
<text x="165.1" y="52.2">R</text>
<text x="164.1" y="54.7">R26</text>
<text x="164.1" y="58.5">R27</text>
<text x="165.1" y="56.7">R</text>
<text x="23.6" y="63.7">GND</text>
<text x="115.4" y="63.7">J7</text>
<text x="164.1" y="62.9">R28</text>
<text x="165.1" y="60.5">R</text>
<text x="165.1" y="64.9">R</text>
<text x="164.1" y="67.4">R29</text>
<text x="165.1" y="69.4">R</text>
<text x="114.8" y="89">DB9_Female</text>
<text x="118.6" y="86.7">J16</text>
<text x="33.7" y="90.4">GND</text>
<text x="56.6" y="93">GND</text>
<text x="81.4" y="90.4">GND</text>
<text x="162" y="103.1">GND</text>
<text x="163.2" y="106.4">+5V</text>
<text x="188.3" y="104.5">J17</text>
<text x="188.6" y="106.9">DB9_Female</text>
<text x="33.9" y="108.7">R14</text>
<text x="33.9" y="113.2">R15</text>
<text x="34.9" y="111">R</text>
<text x="42.7" y="112.1">+3V3</text>
<text x="23.1" y="119.7">+3V3</text>
<text x="34.9" y="115.5">R</text>
<text x="76.9" y="115.9">+5V</text>
<text x="84.1" y="119">J6</text>
<text x="35.9" y="123.5">J4</text>
<text x="68" y="129.2">GND</text>
<text x="79.9" y="131.7">Conn_01x04</text>
<text x="17.2" y="134.9">GND</text>
<text x="31.6" y="136.2">Conn_01x04</text>
<text x="103.1" y="144.3">R16</text>
<text x="103.1" y="148.7">R17</text>
<text x="104.1" y="146.6">R</text>
<text x="111.7" y="147">+3.3V</text>
<text x="144.3" y="149.5">C1</text>
<text x="104.1" y="151">R</text>
<text x="137.2" y="152" transform="rotate(-90 137.2 152)">R</text>
<text x="139.2" y="152.5" transform="rotate(-90 139.2 152.5)">R7</text>
<text x="144.2" y="154.6">C</text>
<text x="146" y="152.7">GND</text>
<text x="150.9" y="154">J10</text>
<text x="163.7" y="150.4">+12V</text>
<text x="172.3" y="155.2">C2</text>
<text x="25.7" y="158.7">+5V</text>
<text x="47.4" y="160.8" transform="rotate(-90 47.4 160.8)">R3</text>
<text x="49.5" y="160.3" transform="rotate(-90 49.5 160.3)">R</text>
<text x="88.3" y="158.4">Conn_02x08_Counter_Clockwise</text>
<text x="101.3" y="156.1">J5</text>
<text x="172.2" y="160.3">CP</text>
<text x="27.9" y="167.9" transform="rotate(-90 27.9 167.9)">R</text>
<text x="54.8" y="166.8">R4</text>
<text x="55.2" y="164.8">R</text>
<text x="71.9" y="166.5">Q2</text>
<text x="72.2" y="164.6">BC557</text>
<text x="162.1" y="166.3">+3.3V</text>
<text x="164.4" y="162.9">GND</text>
<text x="25.8" y="168.4" transform="rotate(-90 25.8 168.4)">R1</text>
<text x="33.7" y="173.7">R</text>
<text x="51.6" y="171.7">Q1</text>
<text x="51.8" y="173.7">BC547</text>
<text x="33.2" y="175.7">R2</text>
<text x="67.7" y="176.6" transform="rotate(-90 67.7 176.6)">R5</text>
<text x="69.8" y="176.1" transform="rotate(-90 69.8 176.1)">R</text>
<text x="129" y="175.6">+5V</text>
<text x="138.5" y="176.8">Conn_02x08_Counter_Clockwise</text>
<text x="69.8" y="185.7" transform="rotate(-90 69.8 185.7)">R</text>
<text x="90.8" y="185.7">GND</text>
<text x="160" y="182.5">GND</text>
<text x="46.9" y="186.4">GND</text>
<text x="67.7" y="186.2" transform="rotate(-90 67.7 186.2)">R6</text>
<text x="123.8" y="187">GND</text>
<text x="70.4" y="194.6">GND</text>
<text x="140.3" y="197.9" transform="rotate(-90 140.3 197.9)">Conn_01x02</text>
<text x="147.9" y="193.6" transform="rotate(-90 147.9 193.6)">J9</text>
<text x="151.7" y="197.9" transform="rotate(-90 151.7 197.9)">Conn_01x02</text>
<text x="159.3" y="194.1" transform="rotate(-90 159.3 194.1)">J11</text>
</g>
<g font-size="1.8">
<text x="124.5" y="23.5">M_PWM_2</text>
<text x="121.6" y="26">15 M_PWM_1</text>
<text x="124.5" y="28.6">M_PWM_4</text>
<text x="121.6" y="31.1">14 M_PWM_3</text>
<text x="31.5" y="41.9">SPI2_CS</text>
<text x="121.6" y="41.3">12 D_2</text>
<text x="121.6" y="36.2">13 D_4</text>
<text x="29.4" y="43.8">SPI2_MOSI</text>
<text x="48.9" y="43.8">SPI2_MISO</text>
<text x="121.6" y="46.3">11 PIN</text>
<text x="33.2" y="61">RST_2</text>
<text x="30.2" y="70.5">SPI2_SCK</text>
<text x="30.8" y="68.6">12C_SDA</text>
<text x="48.9" y="66.7">12C_SCL</text>
<text x="58.9" y="70.5">USART4_TX</text>
<text x="79.4" y="70.5">USART4_RX</text>
<text x="60.5" y="78.1">M_PWM_3</text>
<text x="60.5" y="80">M_PWM_1</text>
<text x="79.4" y="78.1">M_PWM_4</text>
<text x="79.4" y="80">M_PWM_2</text>
<text x="93.2" y="148.6">12C_SCL</text>
<text x="93" y="153">12C_SDA</text>
<text x="91.4" y="160.6">AN_2</text>
<text x="88.6" y="165.7">SPI2_CS</text>
<text x="90.4" y="163.2">RST_2</text>
<text x="80.8" y="170.5">+3.3V SPI2_MISO</text>
<text x="86.5" y="173.3">SPI2_MOSI</text>
<text x="87.3" y="168.3">SPI2_SCK</text>
<text x="108.6" y="170.8">12C_SCL</text>
<text x="108.6" y="173.3">12C_SDA</text>
</g>
<g font-size="1.8" fill="#0000c2">
<text x="147.5" y="155.6">1</text>
<text x="155.9" y="155.6">16</text>
<text x="147.5" y="158.1">2</text>
<text x="147.5" y="160.6">3</text>
<text x="147.5" y="163.2">4</text>
<text x="147.5" y="165.7">5</text>
<text x="147.5" y="168.3">6</text>
<text x="147.5" y="170.8">7</text>
<text x="147.5" y="173.3">8</text>
<text x="156.4" y="173.3">9</text>
</g>
<g font-size="1.7" fill="#0000c2">
<text x="111.8" y="16.5">// PIN FOR ADC WHY IN MOTOR DB</text>
<text x="111.8" y="179.1">GND</text>
<text x="113" y="176.5">5V</text>
</g>
<g font-size="1.7">
<text x="169.5" y="24.8">EN_1_CH1</text>
<text x="169.5" y="28.6">EN_1_CH2</text>
<text x="124.5" y="33.6">D_6</text>
<text x="169.5" y="32.4">EN_2_CH1</text>
<text x="124.5" y="38.7">D_1</text>
<text x="169.5" y="36.2">EN_2_CH2</text>
<text x="169.5" y="40">EM_3_CH1</text>
<text x="30" y="45.7">EN_2_CH2</text>
<text x="79.4" y="47.6">D_7</text>
<text x="79.4" y="45.7">D_8</text>
<text x="124.5" y="43.8">D_3</text>
<text x="169.5" y="43.8">EM_3_CH2</text>
<text x="169.5" y="47.6">EN_4_CH1</text>
<text x="29.8" y="51.4">EM_3_CH2</text>
<text x="35.1" y="53.3">IN_6</text>
<text x="48.9" y="51.4">EM_3_CH1</text>
<text x="48.9" y="53.3">IN_5</text>
<text x="60.6" y="53.3">12C1_SCL</text>
<text x="79.4" y="53.3">12C1_SDA</text>
<text x="79.4" y="51.4">D_5</text>
<text x="79.4" y="49.5">D_6</text>
<text x="124.5" y="54">D_8</text>
<text x="124.5" y="48.9">D_5</text>
<text x="169.5" y="51.4">EN_4_CH2</text>
<text x="60.5" y="57.1">EN_4_CH1</text>
<text x="64.9" y="59">EN_5</text>
<text x="79.4" y="57.1">EN_4_CH2</text>
<text x="79.4" y="59">D_4</text>
<text x="124.5" y="56.5">D_7</text>
<text x="169.5" y="55.9">EN_5</text>
<text x="169.5" y="59.7">IN_5</text>
<text x="30" y="62.9">EN_1_CH2</text>
<text x="60.2" y="62.9">UART2_TX</text>
<text x="64.9" y="61">EN_6</text>
<text x="79.4" y="62.9">UART2_RX</text>
<text x="169.5" y="64.1">EN_6</text>
<text x="48.9" y="70.5">S1_PWM</text>
<text x="66.8" y="68.6">CS</text>
<text x="79.4" y="68.6">D_2</text>
<text x="79.4" y="66.7">D_3</text>
<text x="169.5" y="68.6">IN_6</text>
<text x="28.4" y="74.3">USART3_RX</text>
<text x="48.9" y="72.4">USART3_TX</text>
<text x="48.9" y="74.3">S1_I/O</text>
<text x="60.5" y="76.2">EN_1_CH1</text>
<text x="66" y="74.3">D_1</text>
<text x="79.4" y="72.4">EN_2_CH1</text>
<text x="227.8" y="76.2">USART3_RX</text>
<text x="228" y="78.1">USART3_TX</text>
<text x="125.7" y="95.9">EN_1_CH2</text>
<text x="125.7" y="93.3">EN_1_CH1</text>
<text x="125.7" y="98.4">EN_4_CH2</text>
<text x="171.6" y="99.7">EN_6</text>
<text x="125.7" y="106">EN_2_CH2</text>
<text x="125.7" y="103.5">EN_4_CH1</text>
<text x="171.6" y="104.8">EN_5</text>
<text x="23.2" y="113">12C1_SCL</text>
<text x="125.7" y="113.7">EM_3_CH2</text>
<text x="125.7" y="108.6">EM_3_CH1</text>
<text x="125.7" y="111.1">EN_2_CH1</text>
<text x="172.2" y="109.8">IN_5</text>
<text x="23" y="117.5">12C1_SDA</text>
<text x="172.2" y="114.9">IN_6</text>
<text x="70.9" y="125.7">UART2_RX</text>
<text x="23.2" y="130.2">12C1_SCL</text>
<text x="71" y="128.3">UART2_TX</text>
<text x="23" y="132.7">12C1_SDA</text>
<text x="45.4" y="153.7">PIN</text>
<text x="111.1" y="161.3">PWM</text>
<text x="158.7" y="160.6">2B</text>
<text x="112.4" y="163.8">INT</text>
<text x="113" y="166.4">RX</text>
<text x="158.7" y="163.2">2A</text>
<text x="158.7" y="165.7">1A</text>
<text x="22.4" y="172.7">CS</text>
<text x="111.8" y="171.4">SCL</text>
<text x="111.8" y="174">SDA</text>
<text x="113" y="168.9">TX</text>
<text x="138.7" y="170.8">S1_PWM</text>
<text x="140.7" y="173.3">S1_I/O</text>
<text x="158.7" y="168.3">1B</text>
<text x="71.1" y="180.3">AN_1</text>
<text x="142" y="187.6" transform="rotate(-90 142 187.6)">2A</text>
<text x="144.5" y="187.6" transform="rotate(-90 144.5 187.6)">2B</text>
<text x="153.4" y="187.6" transform="rotate(-90 153.4 187.6)">1B</text>
<text x="156" y="187.6" transform="rotate(-90 156 187.6)">1A</text>
</g>
<g font-size="1.7" fill="#848400">
<text x="239.6" y="77.1">TX</text>
<text x="239.6" y="79">RX</text>
</g>
<g font-size="1.7" fill="#840000">
<text x="102.9" y="161.3">AN</text>
<text x="102.9" y="163.8">RST</text>
<text x="102.9" y="166.4">CS</text>
<text x="102.9" y="168.9">SCK</text>
<text x="102.9" y="171.4">MISO</text>
<text x="102.9" y="174">MOSI</text>
<text x="102.9" y="176.5">3.3V</text>
<text x="102.9" y="179.1">GND</text>
</g>
<g font-size="1.1" fill="#0000c2">
<text x="150.5" y="152.4">A4988</text>
<text x="146.7" y="156.2">ENABLE</text>
<text x="147.3" y="158.8">MS1</text>
<text x="154.9" y="158.8">GND</text>
<text x="155.6" y="161.3">2B</text>
<text x="146.7" y="166.4">RESET</text>
<text x="155.6" y="163.8">2A</text>
<text x="155.6" y="166.4">1A</text>
<text x="146.7" y="168.9">SLEEP</text>
<text x="147.3" y="171.5">STEP</text>
<text x="155.6" y="171.5">VDD</text>
<text x="155.6" y="168.9">1B</text>
<text x="148" y="174">DIR</text>
</g>
<g font-size=".9" fill="#008484">
<text x="41" y="29.1">NC</text>
<text x="75.8" y="29.1">NC</text>
<text x="41" y="30.4">NC</text>
<text x="75.8" y="30.4">NC</text>
<text x="41" y="36.7">GND</text>
<text x="41" y="38.7">VDD</text>
<text x="41" y="40.6">GND</text>
<text x="44.2" y="40.6">NRST</text>
<text x="44.7" y="36.7">GND</text>
<text x="44.7" y="38.7">VDD</text>
<text x="71.5" y="36.7">GND</text>
<text x="71.5" y="38.7">5V</text>
<text x="71.5" y="40.6">3V3</text>
<text x="75.1" y="36.7">GND</text>
<text x="75.5" y="40.6">3V3</text>
<text x="76" y="38.7">5V</text>
<text x="41" y="46.3">PA1</text>
<text x="41" y="42.5">PC1</text>
<text x="41" y="44.4">PC3</text>
<text x="44.9" y="44.4">PC2</text>
<text x="44.9" y="46.3">PA0</text>
<text x="44.9" y="42.5">PC0</text>
<text x="71.5" y="42.5">PH0</text>
<text x="71.5" y="44.4">PC14</text>
<text x="71.5" y="46.3">PE6</text>
<text x="74.9" y="44.4">PC15</text>
<text x="74.9" y="46.3">PC13</text>
<text x="75.4" y="42.5">PH1</text>
<text x="41" y="48.2">PA3</text>
<text x="41" y="50.1">PA5</text>
<text x="41" y="52">PA7</text>
<text x="41" y="53.9">PC5</text>
<text x="44.9" y="48.2">PA2</text>
<text x="44.9" y="50.1">PA4</text>
<text x="44.9" y="52">PA6</text>
<text x="44.9" y="53.9">PC4</text>
<text x="71.5" y="48.2">PE4</text>
<text x="71.5" y="50.1">PE2</text>
<text x="71.5" y="52">PE0</text>
<text x="71.5" y="53.9">PB8</text>
<text x="75.4" y="53.9">PB9</text>
<text x="75.4" y="48.2">PE5</text>
<text x="75.4" y="50.1">PE3</text>
<text x="75.4" y="52">PE1</text>
<text x="41" y="55.8">PB1</text>
<text x="41" y="57.7">GND</text>
<text x="41" y="59.6">PE7</text>
<text x="44.9" y="55.8">PB0</text>
<text x="44.9" y="57.7">PB2</text>
<text x="44.9" y="59.6">PE8</text>
<text x="71.5" y="55.8">BOOT0</text>
<text x="71.5" y="57.7">PB6</text>
<text x="71.5" y="59.6">PB4</text>
<text x="75.2" y="55.8">VDD</text>
<text x="75.4" y="57.7">PB7</text>
<text x="75.4" y="59.6">PB5</text>
<text x="41" y="61.5">PE9</text>
<text x="41" y="63.4">PE11</text>
<text x="41" y="65.3">PE13</text>
<text x="44.4" y="61.5">PE10</text>
<text x="44.4" y="63.4">PE12</text>
<text x="44.4" y="65.3">PE14</text>
<text x="71.5" y="61.5">PD7</text>
<text x="71.5" y="63.4">PD5</text>
<text x="71.5" y="65.3">PD3</text>
<text x="75.4" y="61.5">PB3</text>
<text x="75.4" y="63.4">PD6</text>
<text x="75.4" y="65.3">PD4</text>
<text x="41" y="67.2">PE15</text>
<text x="41" y="69.1">PB11</text>
<text x="41" y="71">PB13</text>
<text x="44.4" y="67.2">PB10</text>
<text x="44.4" y="69.1">PB12</text>
<text x="44.4" y="71">PB14</text>
<text x="71.5" y="67.2">PD1</text>
<text x="71.5" y="69.1">PC12</text>
<text x="71.5" y="71">PC10</text>
<text x="74.9" y="71">PC11</text>
<text x="75.4" y="67.2">PD2</text>
<text x="75.4" y="69.1">PD0</text>
<text x="41" y="72.9">PB15</text>
<text x="41" y="74.8">PD9</text>
<text x="41" y="76.8">PD11</text>
<text x="44.4" y="74.8">PD10</text>
<text x="44.4" y="76.8">PD12</text>
<text x="44.9" y="72.9">PD8</text>
<text x="71.5" y="72.9">PA14</text>
<text x="71.5" y="74.8">PA10</text>
<text x="71.5" y="76.8">PA8</text>
<text x="74.9" y="72.9">PA15</text>
<text x="74.9" y="74.8">PA13</text>
<text x="75.4" y="76.8">PA9</text>
<text x="41" y="78.7">PD13</text>
<text x="41" y="80.6">PD15</text>
<text x="41" y="82.5">GND</text>
<text x="44.4" y="78.7">PD14</text>
<text x="44.7" y="82.5">GND</text>
<text x="45.3" y="80.6">NC</text>
<text x="71.5" y="78.7">PC8</text>
<text x="71.5" y="80.6">PC6</text>
<text x="71.5" y="82.5">GND</text>
<text x="75.1" y="82.5">GND</text>
<text x="75.4" y="78.7">PC9</text>
<text x="75.4" y="80.6">PC7</text>
</g>
<g font-size=".6" fill="#840000">
<text x="39.2" y="29.9">b</text>
<text x="39.2" y="28.6">a</text>
<text x="78.6" y="29.9">d</text>
<text x="78.6" y="28.6">c</text>
<text x="39.2" y="36.2">1</text>
<text x="39.2" y="38.1">3</text>
<text x="39.2" y="40.1">5</text>
<text x="39.2" y="42">7</text>
<text x="48.1" y="36.2">2</text>
<text x="48.1" y="38.1">4</text>
<text x="48.1" y="40.1">6</text>
<text x="48.1" y="42">8</text>
<text x="69.5" y="36.2">51</text>
<text x="69.5" y="38.1">53</text>
<text x="69.5" y="40.1">55</text>
<text x="69.5" y="42">57</text>
<text x="78.4" y="36.2">52</text>
<text x="78.4" y="38.1">54</text>
<text x="78.4" y="40.1">56</text>
<text x="78.4" y="42">58</text>
<text x="39" y="45.8">11</text>
<text x="39" y="47.7">13</text>
<text x="39.2" y="43.9">9</text>
<text x="47.9" y="43.9">10</text>
<text x="47.9" y="45.8">12</text>
<text x="47.9" y="47.7">14</text>
<text x="69.5" y="43.9">59</text>
<text x="69.5" y="45.8">61</text>
<text x="69.5" y="47.7">63</text>
<text x="78.4" y="43.9">60</text>
<text x="78.4" y="45.8">62</text>
<text x="78.4" y="47.7">64</text>
<text x="39" y="49.6">15</text>
<text x="39" y="51.5">17</text>
<text x="39" y="53.4">19</text>
<text x="47.9" y="49.6">16</text>
<text x="47.9" y="51.5">18</text>
<text x="47.9" y="53.4">20</text>
<text x="69.5" y="49.6">65</text>
<text x="69.5" y="51.5">67</text>
<text x="69.5" y="53.4">69</text>
<text x="78.4" y="49.6">66</text>
<text x="78.4" y="51.5">68</text>
<text x="78.4" y="53.4">70</text>
<text x="39" y="55.3">21</text>
<text x="39" y="57.2">23</text>
<text x="39" y="59.1">25</text>
<text x="47.9" y="55.3">22</text>
<text x="47.9" y="57.2">24</text>
<text x="47.9" y="59.1">26</text>
<text x="69.5" y="55.3">71</text>
<text x="69.5" y="57.2">73</text>
<text x="69.5" y="59.1">75</text>
<text x="78.4" y="55.3">72</text>
<text x="78.4" y="57.2">74</text>
<text x="78.4" y="59.1">76</text>
<text x="39" y="61">27</text>
<text x="39" y="62.9">29</text>
<text x="39" y="64.8">31</text>
<text x="47.9" y="61">28</text>
<text x="47.9" y="62.9">30</text>
<text x="47.9" y="64.8">32</text>
<text x="69.5" y="61">77</text>
<text x="69.5" y="62.9">79</text>
<text x="69.5" y="64.8">81</text>
<text x="78.4" y="61">78</text>
<text x="78.4" y="62.9">80</text>
<text x="78.4" y="64.8">82</text>
<text x="39" y="66.7">33</text>
<text x="39" y="68.6">35</text>
<text x="39" y="70.5">37</text>
<text x="47.9" y="66.7">34</text>
<text x="47.9" y="68.6">36</text>
<text x="47.9" y="70.5">38</text>
<text x="69.5" y="66.7">83</text>
<text x="69.5" y="68.6">85</text>
<text x="69.5" y="70.5">87</text>
<text x="78.4" y="66.7">84</text>
<text x="78.4" y="68.6">86</text>
<text x="78.4" y="70.5">88</text>
<text x="39" y="72.4">39</text>
<text x="39" y="74.3">41</text>
<text x="39" y="76.2">43</text>
<text x="47.9" y="72.4">40</text>
<text x="47.9" y="74.3">42</text>
<text x="47.9" y="76.2">44</text>
<text x="69.5" y="72.4">89</text>
<text x="69.5" y="74.3">91</text>
<text x="69.5" y="76.2">93</text>
<text x="78.4" y="72.4">90</text>
<text x="78.4" y="74.3">92</text>
<text x="78.4" y="76.2">94</text>
<text x="39" y="78.2">45</text>
<text x="39" y="80.1">47</text>
<text x="39" y="82">49</text>
<text x="47.9" y="78.2">46</text>
<text x="47.9" y="80.1">48</text>
<text x="47.9" y="82">50</text>
<text x="69.5" y="78.2">95</text>
<text x="69.5" y="80.1">97</text>
<text x="69.5" y="82">99</text>
<text x="78.3" y="82">100</text>
<text x="78.4" y="78.2">96</text>
<text x="78.4" y="80.1">98</text>
</g>
</svg>
